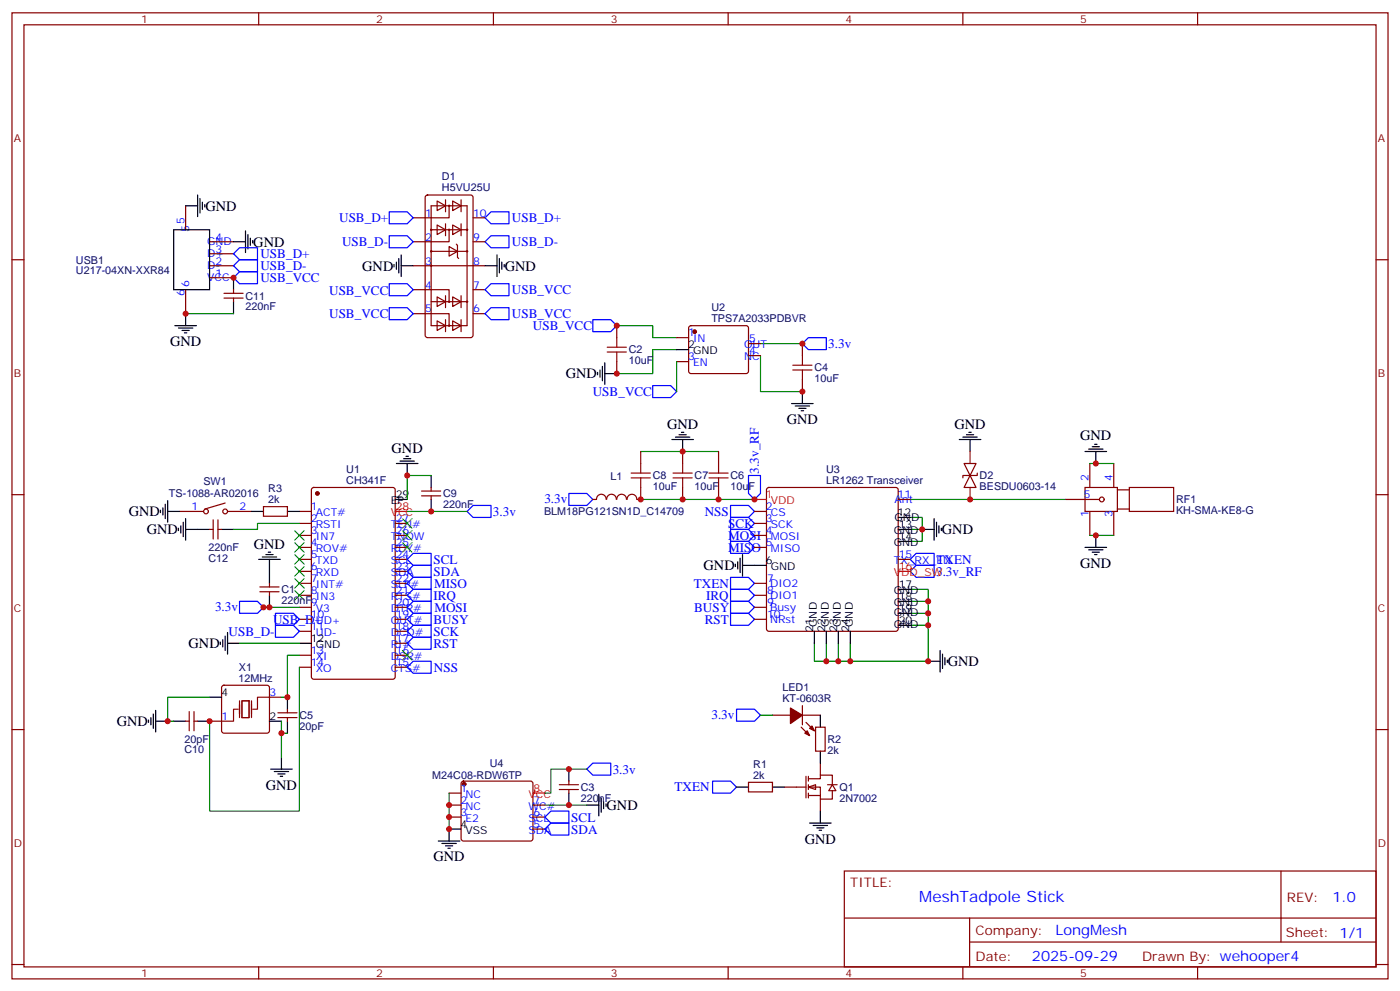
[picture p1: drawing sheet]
<svg xmlns="http://www.w3.org/2000/svg" width="412mm" height="292mm" viewBox="0 0 412 292" stroke-linecap="round" stroke-linejoin="round" font-family="sans-serif">
<g fill="none" stroke="#870000" stroke-width=".35">
<path d="M3.5 3.8h405.4v284.3h-405.4zM7.1 7.3h398.2v277.3h-398.2zM76.2 3.8v3.5M145.3 3.8v3.5M214.5 3.8v3.5M283.6 3.8v3.5M352.8 3.8v3.5M125.5 57.6l.4-.2h12.7l.7 .4v40.9l-.4 .6-13 .1-.6-.5-.1-40.8zM128.8 59.2l2.4 1.4-2.4 1.4zM131.2 58.8v3.5M133.3 59.2l2.5 1.4-2.5 1.4zM135.8 58.8v3.5"/>
<path d="M3.5 76.4h3.6M54.7 60.6v7M61.7 78.2h7.1M61.7 74.7h7.1M61.7 71.2h7.1M121.7 78.2h21.2M127 60.6h10.6v35.2h-10.6zM127 67.6h10.6M127 74h10.6M128.8 66.2l2.4 1.4-2.4 1.4zM131.2 65.9v3.5M132.3 72.6l2.5 1.4-2.5 1.4z"/>
<path d="M132.3 60.6v3.5h-10.6M132.3 67.6v3.6h-10.6M133.3 66.2l2.5 1.4-2.5 1.4zM134.4 71.9l.4 .3v3.5l.3 .4M135.8 65.9v3.5M139.3 71.2h3.6M139.3 64.1h3.6M405.3 76.4h3.6M54.7 85.3v7M61.7 81.7h7.1M66 87.7h5.6M66 86.3h5.6"/>
<path d="M68.8 85.3v1M68.8 87.7v1.1M121.7 85.3h10.6v3.5M121.7 92.3h10.6v3.5M127 88.8h10.6M128.8 87.4l2.4 1.4-2.4 1.4zM128.8 94.4l2.4 1.4-2.4 1.5zM131.2 87v3.6M131.2 94.1v3.5M133.3 87.4l2.5 1.4-2.5 1.4zM133.3 94.4l2.5 1.4-2.5 1.5zM135.8 87v3.6"/>
<path d="M135.8 94.1v3.5M139.3 85.3h3.6M139.3 92.3h3.6M181.7 95.8v3.6M199.3 99.4h3.5M203.1 96.1l.5-.3h16.2l.5 .3 .2 .5v12.7l-.2 .5-.5 .2h-16.2l-.5-.3-.3-.4v-12.7zM181.7 106.4v3.6M199.3 106.4h3.5M220.5 104.7h3.5M220.5 101.1h3.5M236.4 101.1v3.6M236.4 111.7v3.6"/>
<path d="M188.7 132.9v3.5M201.1 132.9v3.5M211.7 132.9v3.5M284 136.4h3.5l-1.7 3.5zM285.8 139.9l1.7 3.6h-3.5zM287.9 139.2v.7h-4.3v.8M321 136.4v7.1M328.1 136.4v7.1M3.5 145.6h3.6M52.9 150.5h7.1M66.3 148.1l-6 1.7M67 150.5h7.1"/>
<path d="M88.2 150.5h3.5M88.2 154.1h3.5M88.2 157.6h3.5M92 143.7l.4-.2h23.3l.7 .4v55.3l-.4 .7h-23.6l-.6-.4-.1-55.3zM116.4 154.1h3.5M116.4 157.6h3.5M124.2 145.9h5.6M124.2 144.5h5.6M127 143.5v1M127 145.9v1.1M178.5 147a1.41 1.41 0 0 0-1.4-1.5 1.41 1.41 0 0 0-1.4 1.5h-1.1M178.7 147a1.41 1.41 0 0 1 1.4-1.5 1.41 1.41 0 0 1 1.4 1.5"/>
<path d="M181.7 147a1.41 1.41 0 0 1 1.4-1.5 1.41 1.41 0 0 1 1.4 1.5M184.7 147a1.41 1.41 0 0 1 1.5-1.5 1.41 1.41 0 0 1 1.4 1.5M188.7 143.5v3.5h-1M201.1 143.5v3.5M211.7 143.5v3.5M222.2 150.5h3.6M222.2 154.1h3.6M222.2 157.6h3.6M226 143.7l.5-.2h37.4l.5 .2 .2 .5v40.9l-.3 .5-.4 .2h-37.4l-.5-.2-.2-.5v-40.9zM264.6 147h3.5M314 147h9.8M319.6 143.5h9.5v7h-9.5z"/>
<path d="M321 150.5v7.1M328.1 150.5v7.1M329.1 149.8h3.6M329.1 144.2h3.6M332.7 143.5h13v7h-13zM405.3 145.6h3.6M76.6 174.2h5.6M76.6 172.8h5.6M79.4 171.7v1.1M79.4 174.2v1M88.2 161.1h3.5M88.2 164.6h3.5"/>
<path d="M88.2 168.2h3.5M88.2 171.7h3.5M88.2 175.2h3.5M88.2 178.8h3.5M116.4 161.1h3.5M116.4 164.6h3.5M116.4 168.2h3.5M116.4 171.7h3.5M116.4 175.2h3.5M116.4 178.8h3.5M222.2 161.1h3.6M222.2 171.7h3.6"/>
<path d="M222.2 175.2h3.6M222.2 178.8h3.6M264.6 164.6h3.5M88.2 182.3h3.5M88.2 185.8h3.5M88.2 192.9h3.5M88.2 196.4h3.5M116.4 182.3h3.5M116.4 185.8h3.5M116.4 192.9h3.5M116.4 196.4h3.5M116.4 189.3h3.5"/>
<path d="M222.2 182.3h3.6M3.5 214.7h3.6M54.7 212.3h1M55.7 209.4v5.7M57.1 212.3h1.1M57.1 209.4v5.7M61.7 212.3h3.6M65.5 201.9l.5-.2h12.7l.5 .2 .2 .5v12.7l-.3 .5-.4 .2h-12.7l-.5-.2-.2-.5v-12.7zM79.4 205.2h3.5M81.8 211.2h5.7M81.8 209.8h5.7M84.7 208.7v1.1"/>
<path d="M84.7 211.2v1.1M405.3 214.7h3.6M132.3 233.4h3.5M132.3 237h3.5M136.1 230.1l.4-.2h19.8l.5 .2 .2 .5v16.2l-.2 .5-.5 .2h-19.8l-.5-.2-.2-.5v-16.2zM157 237h3.5M164.7 232.4h5.7M164.7 231h5.7M167.6 229.9v1.1M167.6 232.4v1M132.3 240.5h3.5M157 240.5h3.5"/>
<path d="M157 244h3.5M248.7 256.4h156.6v28.2h-156.6zM377.3 256.4v20.9M248.7 270.2h156.5M285.6 277.3h119.6M285.6 270.2v14.1M3.5 283.9h3.6M76.2 284.6v3.5M145.3 284.6v3.5M214.5 284.6v3.5M283.6 284.6v3.5M352.8 284.6v3.5"/>
<path d="M405.3 283.9h3.6"/>
<circle cx="127" cy="74" r=".18"/>
<circle cx="127" cy="78.2" r=".18"/>
<circle cx="127" cy="67.6" r=".18"/>
<circle cx="132.3" cy="60.6" r=".18"/>
<circle cx="132.3" cy="67.6" r=".18"/>
<circle cx="137.6" cy="67.6" r=".18"/>
<circle cx="137.6" cy="74" r=".18"/>
<circle cx="132.3" cy="95.9" r=".18"/>
<circle cx="132.3" cy="88.8" r=".18"/>
<circle cx="137.6" cy="88.8" r=".18"/>
<circle cx="60.7" cy="150.5" r=".71"/>
<circle cx="66.3" cy="150.5" r=".71"/>
<circle cx="324.6" cy="147" r=".71"/>
</g>
<g fill="#870000" stroke="#870000" stroke-width=".35">
<circle cx="93.5" cy="145.2" r=".53"/>
<circle cx="204.6" cy="97.6" r=".53"/>
<circle cx="136.7" cy="230.8" r=".53"/>
</g>
<g fill="none" stroke="#000" stroke-width=".35">
<path d="M58.2 57.4v6.3M58.9 58.5v4.2M59.6 59.5v2.1M51.2 67.6h10.5v17.7h-10.5zM54.7 60.6h3.5M60.3 60.2v.7M68.8 71.2h3.5M72.3 68v6.3M73 69v4.3M73.7 70.1v2.1M74.4 70.8v.7M116.1 77.9v.7"/>
<path d="M116.8 77.2v2.1M117.5 76.1v4.2M118.2 78.2h3.5M118.2 75v6.4M142.9 78.2h3.5M146.4 75v6.4M147.1 76.1v4.2M147.8 77.2v2.1M148.5 77.9v.7M51.5 95.8h6.4M52.6 96.6h4.2M53.6 97.3h2.1"/>
<path d="M54.3 98h.7M54.7 92.3v3.5M68.8 81.7v3.6M68.8 88.8v3.5M199.3 102.9h3.5M233.2 118.8h6.3M234.2 119.5h4.3M236.4 115.3v3.5M116.8 136.4h6.3M117.8 135.7h4.3M118.9 135h2.1M119.6 134.3h.7"/>
<path d="M119.9 136.4v3.5M127 139.9v3.6M197.9 129.4h6.4M199 128.7h4.2M200 128h2.1M200.7 127.2h.7M201.1 129.4v3.5M235.3 120.2h2.1M236 120.9h.7M282.6 129.4h6.3M283.6 128.7h4.3M284.7 128h2.1"/>
<path d="M285.4 127.2h.7M285.8 129.4v3.5M319.6 132.9h6.4M320.7 132.2h4.2M321.7 131.5h2.1M322.4 130.8h.7M322.8 132.9v3.5M47.3 150.2v.7M48 149.5v2.1M48.7 148.4v4.2M49.4 150.5h3.5M49.4 147.4v6.3"/>
<path d="M116.4 147h3.5M127 147v3.5M264.6 155.8h3.5M264.6 152.3h3.5M264.6 159.3h3.5M271.6 155.8h3.6M275.2 152.6v6.4M275.9 153.7v4.2M276.6 154.8v2.1M277.3 155.5v.7M322.8 157.6v3.5M76.2 164.6h6.3"/>
<path d="M77.3 163.9h4.2M78.3 163.2h2.1M79 162.5h.7M79.4 164.6v7.1M79.4 175.2v3.6M216.6 166.1v.7M217.3 165.3v2.2M218 164.3v4.2M218.7 166.4h7.1M218.7 163.2v6.4M264.6 173.5h3.5M264.6 177h3.5"/>
<path d="M319.6 161.1h6.4M320.7 161.8h4.2M321.7 162.5h2.1M322.4 163.2h.7M88.2 189.3h3.5M239.9 185.8v3.5M243.4 185.8v3.5M246.9 185.8v3.5M250.5 185.8v3.5M264.6 180.5h3.5M264.6 184h3.5M273.4 194.6h3.5"/>
<path d="M276.9 191.5v6.3M277.6 192.5v4.2M278.3 193.6v2.1M279 194.3v.7M43.7 211.9v.7M44.4 211.2v2.1M45.2 210.1v4.3M45.9 212.3h3.5M45.9 209.1v6.3M51.2 212.3h3.5M58.2 212.3h3.5M61.7 205.2h3.6"/>
<path d="M79.4 212.3h3.5M84.7 205.2v3.5M84.7 212.3v3.5M79.7 226.4h6.4M80.8 227.1h4.2M81.8 227.8h2.2M82.5 228.5h.8M82.9 222.8v3.6M167.6 226.4v3.5M167.6 233.4v3.6M172.9 237h3.5M176.4 233.8v6.3"/>
<path d="M177.1 234.8v4.3M177.8 235.9v2.1M178.5 236.6v.7M129.1 247.5h6.4M130.2 248.2h4.2M131.2 249h2.1M131.9 249.7h.7M135.8 244h-3.5v3.5"/>
</g>
<path d="M116.4 150.5h3.5M222.2 147h3.6M264.6 168.2h3.5M157 233.4h3.5" fill="none" stroke="#f00" stroke-width=".35"/>
<g fill="none" stroke="#008700" stroke-width=".35">
<path d="M54.7 92.3h14.1M181.7 95.8h10.6v3.6h7M199.3 102.9h-7v7.1h-10.6M224 104.7v10.6h12.4M224 101.1h12.4M127 139.9h-7.1v7.1M188.7 132.9h23M321 136.4h7.1M119.9 150.5h17.7M188.7 147h33.5M268.1 152.3h3.5v7h-3.5M268.1 147h45.9"/>
<path d="M268.1 155.8h3.5M321 157.6h7.1M77.6 178.8h10.6M268.1 173.5h5.3v21.1h-33.5v-5.3M268.1 177h5.3M88.2 192.9h-3.5v12.3h-1.8M88.2 196.4v42.3h-26.5v-26.4M243.4 189.3v5.3M246.9 189.3v5.3M250.5 189.3v5.3M268.1 180.5h5.3M268.1 184h5.3"/>
<path d="M132.3 233.4v10.6M160.5 237h12.4M172.9 226.4h-10.6v7h-1.8"/>
</g>
<g fill="none" stroke="#00f" stroke-width=".35">
<path d="M68.8 74.7l1.8-1.8h5.2v3.5h-5.2zM68.8 78.2l1.8-1.8h5.2v3.6h-5.2zM114.7 69.4h5.2l1.8 1.8-1.8 1.7h-5.2zM114.7 62.3h5.2l1.8 1.8-1.8 1.8h-5.2zM142.9 71.2l1.7-1.8h5.3v3.5h-5.3zM144.6 62.3h5.3v3.6h-5.3l-1.7-1.8zM68.8 81.7l1.8-1.7h5.2v3.5h-5.2zM114.7 83.5h5.2l1.8 1.8-1.8 1.7h-5.2zM114.7 90.6h5.2l1.8 1.7-1.8 1.8h-5.2zM142.9 92.3l1.7-1.7h5.3v3.5h-5.3zM142.9 85.3l1.7-1.8h5.3v3.5h-5.3zM174.6 94.1h5.3l1.8 1.7-1.8 1.8h-5.3z"/>
<path d="M236.4 101.1l1.7-1.7h5.3v3.5h-5.3zM220.5 139.9h3.5v5.3l-1.8 1.8-1.7-1.8zM137.6 150.5l1.7-1.7h5.3v3.5h-5.3zM167.6 145.2h5.3l1.7 1.8-1.7 1.8h-5.3zM215.2 148.8h5.3l1.7 1.7-1.7 1.8h-5.3zM215.2 152.3h5.3l1.7 1.8-1.7 1.7h-5.3zM215.2 155.8h5.3l1.7 1.8-1.7 1.7h-5.3zM215.2 159.3h5.3l1.7 1.8-1.7 1.8h-5.3zM70.6 177h5.2l1.8 1.8-1.8 1.7h-5.2zM119.9 175.2l1.8-1.7h5.3v3.5h-5.3zM119.9 178.8l1.8-1.8h5.3v3.5h-5.3zM119.9 168.2l1.8-1.8h5.3v3.5h-5.3z"/>
<path d="M119.9 164.6l1.8-1.7h5.3v3.5h-5.3zM121.7 169.9h5.3v3.6h-5.3l-1.8-1.8zM215.2 169.9h5.3l1.7 1.8-1.7 1.8h-5.3zM215.2 177h5.3l1.7 1.8-1.7 1.7h-5.3zM215.2 173.5h5.3l1.7 1.7-1.7 1.8h-5.3zM268.1 168.2l1.8-1.8h5.3v3.5h-5.3zM268.1 164.6l1.8-1.7h5.3v3.5h-5.3zM81.1 184h5.3l1.8 1.8-1.8 1.8h-5.3zM81.1 180.5h5.3l1.8 1.8-1.8 1.7h-5.3zM119.9 182.3l1.8-1.8h5.3v3.5h-5.3zM119.9 189.3l1.8-1.7h5.3v3.5h-5.3zM119.9 185.8l1.8-1.8h5.3v3.6h-5.3z"/>
<path d="M119.9 196.4l1.8-1.8h5.3v3.6h-5.3zM215.2 180.5h5.3l1.7 1.8-1.7 1.7h-5.3zM172.9 226.4l1.7-1.8h5.3v3.5h-5.3zM160.5 240.5l1.8-1.8h5.3v3.6h-5.3zM160.5 244l1.8-1.7h5.3v3.5h-5.3z"/>
</g>
<g fill="none" stroke="#a10000" stroke-width=".35">
<path d="M181.7 99.4v2.8M178.9 103.6h5.6M178.9 102.2h5.6M181.7 103.6v2.8M233.5 108.9h5.7M233.5 107.5h5.7M236.4 104.7v2.8M236.4 108.9v2.8M185.9 139.2h5.7M188.7 136.4v2.8M198.3 139.2h5.6M201.1 136.4v2.8"/>
<path d="M208.8 139.2h5.7M211.7 136.4v2.8M185.9 140.7h5.7M188.7 140.7v2.8M198.3 140.7h5.6M201.1 140.7v2.8M208.8 140.7h5.7M211.7 140.7v2.8"/>
</g>
<path d="M285.8 132.9v3.5M285.8 143.5v3.5" fill="none" stroke="#8c2424" stroke-width=".35"/>
<g fill="none" stroke="#3c3" stroke-width=".35">
<path d="M86.8 159.7l2.8 2.8M86.8 156.2l2.8 2.8M89.6 156.2l-2.8 2.8M89.6 159.7l-2.8 2.8M118.5 152.6l2.9 2.9M118.5 156.2l2.9 2.8M118.5 159.7l2.9 2.8M121.4 152.6l-2.9 2.9M121.4 156.2l-2.9 2.8M121.4 159.7l-2.9 2.8M86.8 163.2l2.8 2.9M86.8 166.8l2.8 2.8"/>
<path d="M86.8 170.3l2.8 2.8M86.8 173.8l2.8 2.8M89.6 163.2l-2.8 2.9M89.6 166.8l-2.8 2.8M89.6 170.3l-2.8 2.8M89.6 173.8l-2.8 2.8M118.5 191.5l2.9 2.8M121.4 191.5l-2.9 2.8"/>
</g>
<path d="M70.2 208.7h-1.4v3.6h-3.5M70.6 206.3v4.9M71.3 206.3h2.1v4.9h-2.1zM74.1 206.3v4.9M79.4 205.2h-3.6v3.5h-1.4" fill="none" stroke="#870012" stroke-width=".35"/>
<g fill="#fff" stroke="#870000" stroke-width=".35">
<path d="M238.1 231.7l2.1-.7v1.4z"/>
<path d="M245.2 231l1 1.7h-2.1z"/>
</g>
<g fill="none" stroke="#870000" stroke-width=".35">
<path d="M61.7 155.8h1.1M62.8 153v5.6M64.2 153v5.6M64.2 155.8h1.1M77.6 149.1h7.1v2.8h-7.1zM227.5 210.5h5.3M236 214l2.5 2.5M236.4 210.5h5.3M236.4 207.7v5.6M237.4 212.6l2.5 2.5M240.2 214h2.9v7.1h-2.9zM220.5 230.3h7v2.8h-7z"/>
<path d="M231.1 231.7h6.3M237.4 228.5v6.3M238.1 229.2h3.6v-1.1h3.5v2.9M238.1 231.7h3.6v3.5h3.5v-2.5M238.1 234.1h3.6M238.1 228.5v1.4M238.1 231v1.4M238.1 233.4v1.4M241.7 224.6v3.5M241.7 235.2v3.5M243.8 231h2.8"/>
</g>
<path d="M192.3 113.5h5.3l1.7 1.8-1.7 1.7h-5.3zM217 208.7h5.2l1.8 1.8-1.8 1.8h-5.2zM209.9 229.9h5.3l1.8 1.8-1.8 1.7h-5.3z" fill="none" stroke="#00f" stroke-width=".35"/>
<g fill="none" stroke="#000" stroke-width=".35">
<path d="M176 109.6v.7M176.7 108.9v2.1M177.4 107.8v4.3M178.2 110h3.5M178.2 106.8v6.3M52.6 155.5v.7M53.3 154.8v2.1M54 153.7v4.2M54.7 155.8h7M54.7 152.6v6.4M65.3 155.8h3.5M74.1 150.5h3.5"/>
<path d="M84.7 150.5h3.5M64.9 189v.7M65.6 188.3v2.1M66.3 187.2v4.3M67 189.3h3.6M67 186.2v6.3M241.7 210.5v3.5M217 231.7h3.5M227.5 231.7h3.6M241.7 221.1v3.5M241.7 238.7v3.6M238.5 242.3h6.3"/>
<path d="M239.5 243h4.3M240.6 243.7h2.1M241.3 244.4h.7"/>
</g>
<g fill="#870000" stroke="#870000" stroke-width=".35">
<path d="M238.5 214.4l.7-.7 .7 1.4z"/>
<path d="M237.1 215.8l.7-.7 .7 1.4z"/>
<path d="M232.8 208.4l3.6 2.1-3.6 2.5z"/>
</g>
<path d="M199.3 106.4v8.9M88.2 154.1h-12.4v1.7h-7M70.6 189.3h17.6M61.7 205.2h-12.3v7.1h1.8M82.9 212.3v3.5M84.7 215.8h-1.8v7M224 210.5h3.5" fill="none" stroke="#008700" stroke-width=".35"/>
<g fill="#c00">
<circle cx="236.4" cy="101.1" r=".88"/>
<circle cx="236.4" cy="115.3" r=".88"/>
<circle cx="188.7" cy="147" r=".88"/>
<circle cx="201.1" cy="132.9" r=".88"/>
<circle cx="201.1" cy="147" r=".88"/>
<circle cx="211.7" cy="147" r=".88"/>
<circle cx="222.3" cy="147" r=".88"/>
<circle cx="273.4" cy="194.6" r=".88"/>
<circle cx="273.4" cy="177" r=".88"/>
<circle cx="273.4" cy="180.5" r=".88"/>
<circle cx="273.4" cy="184" r=".88"/>
<circle cx="250.5" cy="194.6" r=".88"/>
<circle cx="246.9" cy="194.6" r=".88"/>
<circle cx="243.4" cy="194.6" r=".88"/>
<circle cx="271.6" cy="155.8" r=".88"/>
<circle cx="285.8" cy="147" r=".88"/>
<circle cx="322.8" cy="136.4" r=".88"/>
<circle cx="322.8" cy="157.6" r=".88"/>
<circle cx="127" cy="150.5" r=".88"/>
<circle cx="119.9" cy="139.9" r=".88"/>
<circle cx="79.4" cy="178.8" r=".88"/>
<circle cx="77.6" cy="178.8" r=".88"/>
<circle cx="132.3" cy="244" r=".88"/>
<circle cx="132.3" cy="240.5" r=".88"/>
<circle cx="132.3" cy="237" r=".88"/>
<circle cx="167.6" cy="226.4" r=".88"/>
<circle cx="167.6" cy="237" r=".88"/>
<circle cx="181.7" cy="95.8" r=".88"/>
<circle cx="68.8" cy="81.7" r=".88"/>
<circle cx="54.7" cy="92.3" r=".88"/>
<circle cx="181.7" cy="110" r=".88"/>
<circle cx="84.7" cy="205.2" r=".88"/>
<circle cx="82.9" cy="215.8" r=".88"/>
<circle cx="61.7" cy="212.3" r=".88"/>
<circle cx="49.4" cy="212.3" r=".88"/>
</g>
<text font-size="4.6" fill="#00f" x="270.8" y="265.4">MeshTadpole Stick</text>
<g font-size="4.2">
<text x="60.5" y="62">GND</text>
<text x="74.6" y="72.6">GND</text>
<text x="106.7" y="79.6">GND</text>
<text x="148.7" y="79.6">GND</text>
<text x="50.1" y="101.9">GND</text>
<text x="166.7" y="111.4">GND</text>
<text x="231.8" y="124.9">GND</text>
<text x="196.5" y="126.2">GND</text>
<text x="281.2" y="126.2">GND</text>
<text x="318.1" y="129.5">GND</text>
<text x="115.4" y="133.2">GND</text>
<text x="37.9" y="151.9">GND</text>
<text x="43.2" y="157.3">GND</text>
<text x="74.8" y="161.5">GND</text>
<text x="277.5" y="157.3">GND</text>
<text x="207.3" y="167.8">GND</text>
<text x="318.1" y="167.3">GND</text>
<text x="55.6" y="190.8">GND</text>
<text x="279.2" y="196.1">GND</text>
<text x="34.4" y="213.7">GND</text>
<text x="78.3" y="232.5">GND</text>
<text x="178.7" y="238.4">GND</text>
<text x="237.1" y="248.3">GND</text>
<text x="127.7" y="253.5">GND</text>
</g>
<g font-size="4.2" fill="#00f">
<text x="392.5" y="265.6">1.0</text>
<text x="310.9" y="275.2">LongMesh</text>
<text x="304" y="283">2025-09-29</text>
</g>
<g font-size="3.9" fill="#00f">
<text x="99.9" y="65.4">USB_D+</text>
<text x="150.8" y="65.3">USB_D+</text>
<text x="76.7" y="75.9">USB_D+</text>
<text x="100.8" y="72.4">USB_D-</text>
<text x="150.8" y="72.4">USB_D-</text>
<text x="76.7" y="82.9">USB_VCC</text>
<text x="76.7" y="79.4">USB_D-</text>
<text x="97" y="86.7">USB_VCC</text>
<text x="150.8" y="86.5">USB_VCC</text>
<text x="97" y="93.7">USB_VCC</text>
<text x="150.8" y="93.5">USB_VCC</text>
<text x="157" y="97.1">USB_VCC</text>
<text x="244" y="102.5">3.3v</text>
<text x="174.6" y="116.5">USB_VCC</text>
<text x="223.6" y="139.4" transform="rotate(-90 223.6 139.4)">3.3v_RF</text>
<text x="160.4" y="148.2">3.3v</text>
<text x="145.2" y="151.8">3.3v</text>
<text x="207.6" y="151.8">NSS</text>
<text x="214.5" y="155.3">SCK</text>
<text x="214.5" y="158.9">MOSI</text>
<text x="127.7" y="166">SCL</text>
<text x="214.5" y="162.4">MISO</text>
<text x="275.9" y="165.9">TXEN</text>
<text x="127.7" y="169.5">SDA</text>
<text x="127.9" y="172.9">MISO</text>
<text x="204.4" y="172.9">TXEN</text>
<text x="275.7" y="169.5">3.3v_RF</text>
<text x="63.3" y="179.9">3.3v</text>
<text x="127.7" y="176.6">IRQ</text>
<text x="208" y="176.5">IRQ</text>
<text x="80.4" y="183.5">USB_D+</text>
<text x="127.7" y="183.6">BUSY</text>
<text x="128" y="180">MOSI</text>
<text x="204.5" y="180">BUSY</text>
<text x="207.6" y="183.6">RST</text>
<text x="67.3" y="187.1">USB_D-</text>
<text x="127.7" y="190.7">RST</text>
<text x="127.7" y="187.1">SCK</text>
<text x="127.8" y="197.8">NSS</text>
<text x="209.6" y="211.7">3.3v</text>
<text x="180.5" y="227.7">3.3v</text>
<text x="198.7" y="232.9">TXEN</text>
<text x="168.3" y="241.8">SCL</text>
<text x="168.3" y="245.3">SDA</text>
</g>
<g font-size="3.9" fill="#800">
<text x="250.5" y="260.9">TITLE:</text>
<text x="379.1" y="265.6">REV:</text>
<text x="287.4" y="275.1">Company:</text>
<text x="378.7" y="275.8">Sheet: 1/1</text>
<text x="287.4" y="282.8">Date:</text>
<text x="336.4" y="282.9">Drawn By: wehooper4</text>
</g>
<g font-size="3.2" fill="#800">
<text x="41.6" y="6.8">1</text>
<text x="110.8" y="6.8">2</text>
<text x="179.9" y="6.8">3</text>
<text x="249.1" y="6.8">4</text>
<text x="318.2" y="6.8">5</text>
<text x="4.1" y="41.9">A</text>
<text x="405.9" y="41.9">A</text>
<text x="4.1" y="111">B</text>
<text x="405.9" y="111">B</text>
<text x="4.1" y="180.2">C</text>
<text x="405.9" y="180.2">C</text>
<text x="4.1" y="249.3">D</text>
<text x="405.9" y="249.3">D</text>
<text x="41.6" y="287.6">1</text>
<text x="110.8" y="287.6">2</text>
<text x="179.9" y="287.6">3</text>
<text x="249.1" y="287.6">4</text>
<text x="318.2" y="287.6">5</text>
</g>
<g font-size="3.2" fill="#000080">
<text x="130.2" y="53.1">D1</text>
<text x="130.2" y="56.3">H5VU25U</text>
<text x="22.4" y="77.6">USB1</text>
<text x="22.4" y="80.6">U217-04XN-XXR84</text>
<text x="72.3" y="88.2">C11</text>
<text x="72.3" y="91.4">220nF</text>
<text x="209.6" y="94.8">TPS7A2033PDBVR</text>
<text x="209.6" y="91.6">U2</text>
<text x="185.2" y="107.1">10uF</text>
<text x="185.2" y="104">C2</text>
<text x="239.9" y="112.4">10uF</text>
<text x="239.9" y="109.3">C4</text>
<text x="59.9" y="142.8">SW1</text>
<text x="102" y="142.4">CH341F</text>
<text x="102" y="139.2">U1</text>
<text x="179.8" y="141.2">L1</text>
<text x="192.3" y="141">C8</text>
<text x="204.6" y="141">C7</text>
<text x="215.2" y="141">C6</text>
<text x="243.3" y="142.3">LR1262 Transceiver</text>
<text x="243.3" y="139.2">U3</text>
<text x="288.6" y="141.1">D2</text>
<text x="49.8" y="146.4">TS-1088-AR02016</text>
<text x="79" y="148.1">2k</text>
<text x="79" y="144.8">R3</text>
<text x="130.5" y="149.6">220nF</text>
<text x="130.5" y="146.4">C9</text>
<text x="192.3" y="144.2">10uF</text>
<text x="204.6" y="144.2">10uF</text>
<text x="215.2" y="144.2">10uF</text>
<text x="288.6" y="144.2">BESDU0603-14</text>
<text x="346.4" y="148.1">RF1</text>
<text x="160.3" y="151.6">BLM18PG121SN1D_C14709</text>
<text x="346.4" y="151.3">KH-SMA-KE8-G</text>
<text x="61.4" y="162.2">220nF</text>
<text x="61.4" y="165.3">C12</text>
<text x="82.9" y="177.8">220nF9</text>
<text x="82.9" y="174.6">C1</text>
<text x="70.4" y="197.4">X1</text>
<text x="70.2" y="200.6">12MHz</text>
<text x="230.5" y="203.4">LED1</text>
<text x="230.5" y="206.6">KT-0603R</text>
<text x="88.2" y="214.8">20pF</text>
<text x="88.2" y="211.7">C5</text>
<text x="54.3" y="218.6">20pF</text>
<text x="54.3" y="221.7">C10</text>
<text x="243.8" y="221.9">2k</text>
<text x="243.8" y="218.7">R2</text>
<text x="144.3" y="225.6">U4</text>
<text x="221.9" y="226">R1</text>
<text x="127.3" y="229.3">M24C08-RDW6TP</text>
<text x="171.1" y="232.8">C3</text>
<text x="221.9" y="229.2">2k</text>
<text x="247.3" y="232.7">Q1</text>
<text x="171.1" y="236">220nF</text>
<text x="247.3" y="235.9">2N7002</text>
</g>
<g font-size="3.2" fill="#00f">
<text x="54.3" y="65.9" transform="rotate(-90 54.3 65.9)">5</text>
<text x="125.2" y="63.7">1</text>
<text x="139.3" y="63.7">10</text>
<text x="55.7" y="68.3" transform="rotate(-90 55.7 68.3)">5</text>
<text x="63.5" y="70.8">4</text>
<text x="125.2" y="70.8">2</text>
<text x="139.3" y="70.8">9</text>
<text x="61" y="75.7">D+</text>
<text x="61" y="72.2">GND</text>
<text x="63.5" y="77.9">2</text>
<text x="63.5" y="74.3">3</text>
<text x="125.2" y="77.9">3</text>
<text x="139.3" y="77.9">8</text>
<text x="61" y="82.8">VCC</text>
<text x="61" y="79.3">D-</text>
<text x="63.5" y="81.4">1</text>
<text x="54.3" y="87" transform="rotate(-90 54.3 87)">6</text>
<text x="55.7" y="84.6" transform="rotate(-90 55.7 84.6)">6</text>
<text x="125.2" y="84.9">4</text>
<text x="139.3" y="84.9">7</text>
<text x="125.2" y="92">5</text>
<text x="139.3" y="92">6</text>
<text x="202.7" y="99">1</text>
<text x="204.2" y="100.8">IN</text>
<text x="220.7" y="100.8">5</text>
<text x="202.7" y="106.1">3</text>
<text x="204.2" y="107.8">EN</text>
<text x="219.2" y="106.1">NC</text>
<text x="219.2" y="102.6">OUT</text>
<text x="220.7" y="104.3">4</text>
<text x="320.7" y="141.7" transform="rotate(-90 320.7 141.7)">2</text>
<text x="327.7" y="141.7" transform="rotate(-90 327.7 141.7)">4</text>
<text x="263.5" y="148.1">Ant</text>
<text x="264.4" y="146.6">11</text>
<text x="319.3" y="146.6">5</text>
<text x="56.4" y="150.2">1</text>
<text x="70.6" y="150.2">2</text>
<text x="91.5" y="150.2">1</text>
<text x="91.5" y="153.7">2</text>
<text x="93" y="151.9">ACT#</text>
<text x="93" y="155.5">RSTI</text>
<text x="115.1" y="155.5">TEN#</text>
<text x="116.6" y="153.7">27</text>
<text x="225.6" y="150.2">2</text>
<text x="225.6" y="153.7">3</text>
<text x="227.1" y="151.9">CS</text>
<text x="227.1" y="155.5">SCK</text>
<text x="320.7" y="152.3" transform="rotate(-90 320.7 152.3)">1</text>
<text x="327.7" y="152.3" transform="rotate(-90 327.7 152.3)">3</text>
<text x="91.5" y="157.2">3</text>
<text x="91.5" y="160.8">4</text>
<text x="93" y="159">IN7</text>
<text x="115.1" y="159">TNOW</text>
<text x="116.6" y="160.8">25</text>
<text x="116.6" y="157.2">26</text>
<text x="225.6" y="157.2">4</text>
<text x="225.6" y="160.8">5</text>
<text x="227.1" y="159">MOSI</text>
<text x="91.5" y="164.3">5</text>
<text x="91.5" y="167.8">6</text>
<text x="93" y="162.5">ROV#</text>
<text x="93" y="166.1">TXD</text>
<text x="115.1" y="166.1">SCL</text>
<text x="115.1" y="162.5">RDY#</text>
<text x="116.6" y="167.8">23</text>
<text x="116.6" y="164.3">24</text>
<text x="227.1" y="162.5">MISO</text>
<text x="263.3" y="166.1">TX_RX_EN</text>
<text x="264.8" y="164.3">15</text>
<text x="91.5" y="171.3">7</text>
<text x="93" y="169.6">RXD</text>
<text x="93" y="173.1">INT#</text>
<text x="115.1" y="173.1">SLP#</text>
<text x="115.1" y="169.6">SDA</text>
<text x="116.6" y="171.3">22</text>
<text x="226" y="171.3">7</text>
<text x="226.8" y="172.8">DIO2</text>
<text x="91.5" y="174.9">8</text>
<text x="93" y="176.6">IN3</text>
<text x="115.1" y="176.6">RTS#</text>
<text x="116.6" y="178.4">20</text>
<text x="116.6" y="174.9">21</text>
<text x="226" y="174.9">8</text>
<text x="226" y="178.4">9</text>
<text x="226.8" y="176.3">DIO1</text>
<text x="226.8" y="179.8">Busy</text>
<text x="91.5" y="181.9">10</text>
<text x="91.5" y="185.5">11</text>
<text x="93" y="180.2">V3</text>
<text x="93" y="183.7">UD+</text>
<text x="115.1" y="183.7">OUT#</text>
<text x="115.1" y="180.2">DTR#</text>
<text x="116.6" y="185.5">18</text>
<text x="116.6" y="181.9">19</text>
<text x="226" y="181.9">10</text>
<text x="226.8" y="183.3">NRst</text>
<text x="93" y="187.2">UD-</text>
<text x="115.1" y="190.7">RI#</text>
<text x="115.1" y="187.2">DCD#</text>
<text x="116.6" y="189">17</text>
<text x="91.5" y="192.5">13</text>
<text x="91.5" y="196">14</text>
<text x="93" y="194.3">XI</text>
<text x="93" y="197.8">XO</text>
<text x="115.1" y="197.8">CTS#</text>
<text x="115.1" y="194.3">DSR#</text>
<text x="116.6" y="196">15</text>
<text x="116.6" y="192.5">16</text>
<text x="79.4" y="204.9">3</text>
<text x="65.3" y="211.9">1</text>
<text x="135.6" y="233.1">1</text>
<text x="135.6" y="236.6">2</text>
<text x="137.1" y="234.8">NC</text>
<text x="137.1" y="238.4">NC</text>
<text x="155.7" y="238.4">WC#</text>
<text x="157.2" y="236.6">7</text>
<text x="135.6" y="240.1">3</text>
<text x="137.1" y="241.9">E2</text>
<text x="155.7" y="245.4">SDA</text>
<text x="155.7" y="241.9">SCL</text>
<text x="157.2" y="243.7">5</text>
<text x="157.2" y="240.1">6</text>
</g>
<g font-size="3.2">
<text x="202.7" y="102.6">2</text>
<text x="204.2" y="104.3">GND</text>
<text x="115.1" y="148.4">EP</text>
<text x="116.6" y="146.6">29</text>
<text x="263.5" y="153.4">GND</text>
<text x="264.4" y="151.9">12</text>
<text x="264.8" y="155.5">13</text>
<text x="263.3" y="157.2">GND</text>
<text x="263.3" y="160.8">GND</text>
<text x="264.8" y="159">14</text>
<text x="225.6" y="166.1">6</text>
<text x="227.1" y="167.8">GND</text>
<text x="264.8" y="173.1">17</text>
<text x="263.3" y="174.9">GND</text>
<text x="263.3" y="178.4">GND</text>
<text x="264.8" y="176.6">18</text>
<text x="239.5" y="186" transform="rotate(-90 239.5 186)">21</text>
<text x="240.6" y="184.5" transform="rotate(-90 240.6 184.5)">GND</text>
<text x="243.1" y="186" transform="rotate(-90 243.1 186)">22</text>
<text x="244.1" y="184.5" transform="rotate(-90 244.1 184.5)">GND</text>
<text x="246.6" y="186" transform="rotate(-90 246.6 186)">23</text>
<text x="247.6" y="184.5" transform="rotate(-90 247.6 184.5)">GND</text>
<text x="250.1" y="186" transform="rotate(-90 250.1 186)">24</text>
<text x="251.2" y="184.5" transform="rotate(-90 251.2 184.5)">GND</text>
<text x="263.3" y="181.2">GND</text>
<text x="263.3" y="184.7">GND</text>
<text x="264.8" y="180.2">19</text>
<text x="264.8" y="183.7">20</text>
<text x="91.5" y="189">12</text>
<text x="93" y="190.7">GND</text>
<text x="65.3" y="204.9">4</text>
<text x="79.4" y="211.9">2</text>
<text x="135.6" y="243.7">4</text>
<text x="137.1" y="245.4">VSS</text>
</g>
<g font-size="3.2" fill="#f00">
<text x="225.6" y="146.6">1</text>
<text x="227.1" y="148.4">VDD</text>
<text x="115.1" y="151.9">VCC</text>
<text x="116.6" y="150.2">28</text>
<text x="264.8" y="167.8">16</text>
<text x="263.3" y="169.6">VDD_SW</text>
<text x="157.2" y="233.1">8</text>
<text x="155.7" y="234.8">VCC</text>
</g>
</svg>
